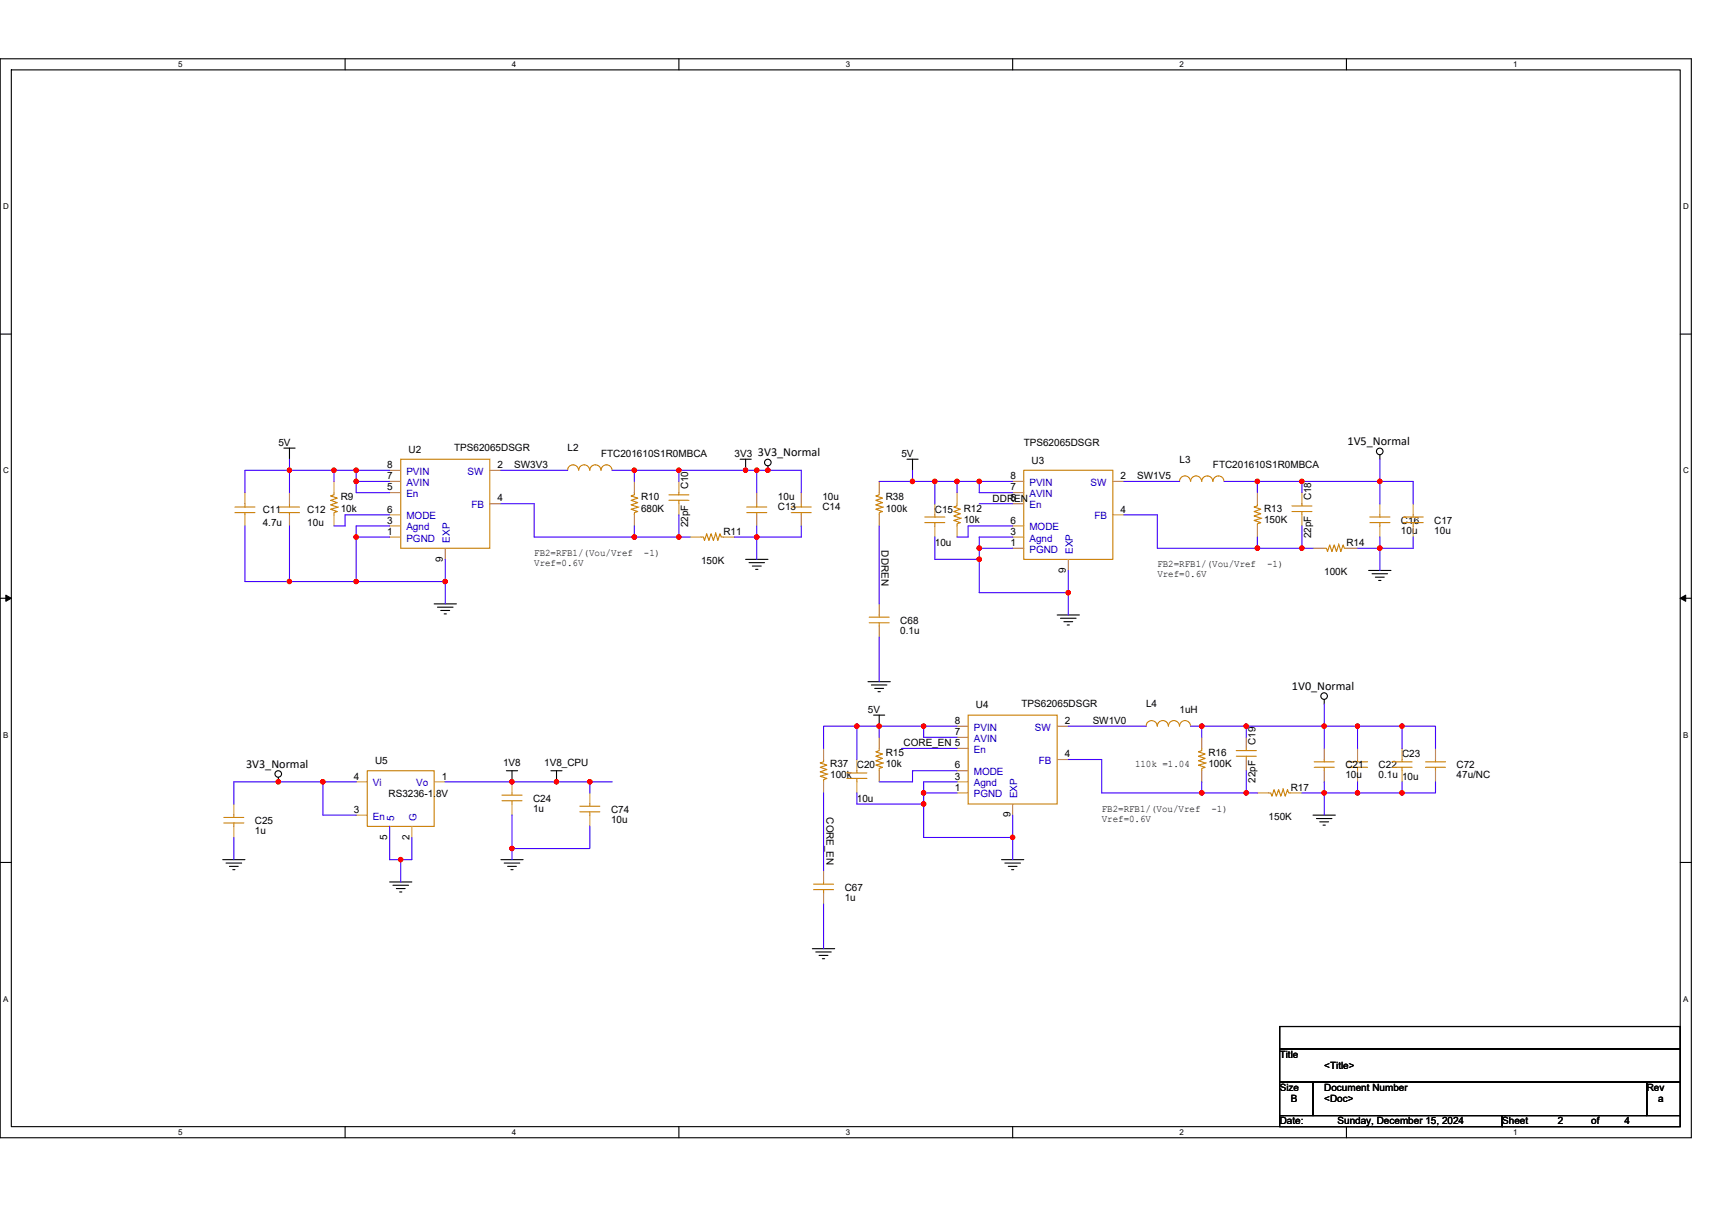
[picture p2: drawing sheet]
<svg xmlns="http://www.w3.org/2000/svg" width="297mm" height="210mm" viewBox="0 0 297 210" stroke-linecap="round" stroke-linejoin="round" font-family="sans-serif">
<path d="M0 10.2h293.5v187.2h-293.5zM2 12.1h289.5v183.4h-289.5z" fill="none" stroke="#000" stroke-width=".19"/>
<g fill="#fff">
<path d="M30.9 10.4h.8v1.6h-.8z"/>
<path d="M30.9 195.7h.8v1.6h-.8z"/>
</g>
<path d="M59.9 10.2v1.9M59.9 195.5v1.9" fill="none" stroke="#000" stroke-width=".19"/>
<g fill="#fff">
<path d="M88.8 10.4h.8v1.6h-.8z"/>
<path d="M88.8 195.7h.8v1.6h-.8z"/>
</g>
<path d="M117.8 10.2v1.9M117.8 195.5v1.9" fill="none" stroke="#000" stroke-width=".19"/>
<g fill="#fff">
<path d="M146.7 10.4h.8v1.6h-.8z"/>
<path d="M146.7 195.7h.8v1.6h-.8z"/>
</g>
<path d="M175.7 10.2v1.9M175.7 195.5v1.9" fill="none" stroke="#000" stroke-width=".19"/>
<g fill="#fff">
<path d="M204.7 10.4h.7v1.6h-.7z"/>
<path d="M204.7 195.7h.7v1.6h-.7z"/>
</g>
<path d="M233.6 10.2v1.9M233.6 195.5v1.9" fill="none" stroke="#000" stroke-width=".19"/>
<g fill="#fff">
<path d="M262.6 10.4h.7v1.6h-.7z"/>
<path d="M262.6 195.7h.7v1.6h-.7z"/>
<path d="M.5 35.1h1v1.5h-1z"/>
<path d="M292 35.1h1v1.5h-1z"/>
<path d="M.5 80.9h1v1.5h-1z"/>
<path d="M292 80.9h1v1.5h-1z"/>
</g>
<path d="M0 58h2M291.5 58h2" fill="none" stroke="#000" stroke-width=".19"/>
<g fill="#fff">
<path d="M.5 126.7h.9v1.6h-.9z"/>
<path d="M292 126.7h.9v1.6h-.9z"/>
</g>
<path d="M0 103.8h2M291.5 103.8h2" fill="none" stroke="#000" stroke-width=".19"/>
<path d="M1 103.3l1 .5-1 .6zM291.5 103.8l1-.5v1.1z" fill="#000" stroke="#000" stroke-width=".17"/>
<g fill="#fff">
<path d="M.5 172.6h.9v1.5h-.9z"/>
<path d="M292 172.6h.9v1.5h-.9z"/>
</g>
<g fill="none" stroke="#000" stroke-width=".19">
<path d="M49.3 77.8h1.9M50.2 77.8v1.9M128.4 79.7h1.9M129.4 79.7v1.9M157.4 79.7h1.9M158.3 79.7v1.9M239.4 78.9v.8M129.4 97.1h3.8M130 97.6h2.6M130.5 98.2h1.6M131.1 98.8h.4M133.2 80.9v.7"/>
<path d="M237.5 99h3.8M238.1 99.6h2.6M75.3 104.8h3.9M75.9 105.4h2.7M76.5 105.9h1.5M77.1 106.5h.3M150.6 118.3h3.9M151.2 118.9h2.7M151.8 119.5h1.5M183.4 106.7h3.9M184 107.3h2.7M184.6 107.9h1.5"/>
<path d="M185.2 108.5h.3M238.6 100.2h1.6M239.2 100.7h.4M48.3 134.9v.8M87.9 133.8h1.9M88.8 133.8v1.9M95.6 133.8h1.9M96.6 133.8v1.9M151.6 124.1h1.9M152.3 120h.4M152.5 124.1v1.9M229.8 121.4v.8"/>
<path d="M0 149.7h2M38.6 149.2h3.9M39.2 149.8h2.7M39.8 150.3h1.5M40.4 150.9h.4M67.6 153.1h3.9M68.2 153.6h2.7M68.8 154.2h1.5M69.3 154.8h.4M86.9 149.2h3.9M87.5 149.8h2.7M88.1 150.3h1.5"/>
<path d="M88.6 150.9h.4M173.8 149.2h3.8M174.3 149.8h2.8M174.9 150.3h1.6M175.5 150.9h.4M227.8 141.5h3.9M228.4 142h2.7M229 142.6h1.5M229.5 143.2h.5M291.5 149.7h2M140.9 164.6h3.9M141.5 165.2h2.7"/>
<path d="M142.1 165.8h1.6M142.7 166.4h.4M222 178.1h69.5v3.9h-69.5zM222 182h69.5v5.8h-69.5zM222 187.8h5.8v5.8h-5.8zM222 193.6h38.6v1.9h-38.6zM227.8 187.8h57.9v5.8h-57.9zM260.6 193.6h30.9v1.9h-30.9zM285.7 187.8h5.8v5.8h-5.8z"/>
<circle cx="239.4" cy="78.3" r=".57"/>
<circle cx="133.2" cy="80.3" r=".57"/>
<circle cx="48.3" cy="134.3" r=".57"/>
<circle cx="229.7" cy="120.8" r=".57"/>
</g>
<g fill="none" stroke="#cc8006" stroke-width=".19">
<path d="M69.5 79.7h15.5v15.4h-15.5zM40.8 88h3.4M40.8 89h3.4M42.5 89v.3M42.5 87.4v.6M48.5 88h3.5M48.5 89h3.5M50.2 89v.3M50.2 87.4v.6M58 85.5v.4l-.6 .2 1.1 .3-1.1 .4 1.1 .4-1.1 .4 1.1 .4M58.7 88l-1.3 .4 1.1 .4-.5 .2v.3M100.4 81.6a.95 .95 0 0 0-1-.9 .95 .95 0 0 0-.9 .9"/>
<path d="M106.2 81.6a.96 .96 0 0 0-1-.9 .96 .96 0 0 0-.9 .9 .97 .97 0 0 0-1-.9 .97 .97 0 0 0-1 .9 .95 .95 0 0 0-.9-.9 .95 .95 0 0 0-1 .9M110.1 85.5v.4l-.6 .2 1.2 .3-1.2 .4 1.2 .4-1.2 .4 1.2 .4M110.8 88l-1.3 .4 1.2 .4-.6 .2v.3M116.1 86.8h3.4M116.1 85.9h3.4M117.8 85.5v.4M117.8 86.8v.6M124.2 92.6l-.4 1.2-.4-1.2-.4 1.2-.4-1.2-.4 1.2-.2-.6h-.4M124.2 92.4l.3 1.4 .4-1.2 .2 .6h.4M129.6 88h3.4M129.6 89h3.4M131.3 89v.3"/>
<path d="M131.3 87.4v.6M137.3 88h3.5M137.3 89h3.5M139 89v.3M139 87.4v.6M152.5 85.5v.4l-.5 .2 1.1 .3-1.1 .4 1.1 .4-1.1 .4 1.1 .4M153.3 88l-1.3 .4 1.1 .4-.6 .2v.3M160.5 90.7h3.4M160.5 89.7h3.4M162.2 89.3v.4M162.2 90.7v.6M166 87.4v.4l-.5 .2 1.1 .4-1.1 .4 1.1 .4-1.1 .3 1.1 .4"/>
<path d="M166.8 89.9l-1.3 .4 1.1 .4-.6 .2v.4M177.6 81.6h15.5v15.5h-15.5zM206.6 83.5a.95 .95 0 0 0-1-.9 .95 .95 0 0 0-.9 .9M210.4 83.5a.97 .97 0 0 0-.9-.9 .97 .97 0 0 0-1 .9 .95 .95 0 0 0-1-.9 .95 .95 0 0 0-.9 .9M212.4 83.5a.95 .95 0 0 0-1-.9 .95 .95 0 0 0-.9 .9M218.2 87.4v.4l-.6 .2 1.2 .4-1.2 .4 1.2 .4-1.2 .3 1.2 .4M218.9 89.9l-1.3 .4 1.2 .4-.6 .2v.4M224.2 88.8h3.4M224.2 87.8h3.4M225.9 87.4v.4M225.9 88.8v.5M232.3 94.6l-.4 1.1-.4-1.1-.4 1.1-.4-1.1-.4 1.1-.2-.6h-.3"/>
<path d="M232.3 94.4l.3 1.3 .4-1.1 .2 .5h.4M237.7 90.7h3.4M237.7 89.7h3.4M239.4 89.3v.4M239.4 90.7v.6M243.5 90.7h3.4M243.5 89.7h3.4M245.2 89.3v.4M245.2 90.7v.6M150.8 108.1h3.5M150.8 107.1h3.5M152.5 106.7v.4"/>
<path d="M152.5 108.1v.5M63.7 133.8h11.6v9.6h-11.6zM87.1 139h3.5M87.1 138h3.5M88.8 137.6v.4M88.8 139v.5M100.6 139.9h3.5M102.3 139.5v.4M142.9 131.8v.4l-.6 .2 1.2 .4-1.2 .4 1.2 .3-1.2 .4 1.2 .4M143.7 134.3l-1.4 .4 1.2 .4-.6 .2v.4M146.9 135.1h3.5M146.9 134.1h3.5"/>
<path d="M148.7 133.8v.3M148.7 135.1v.6M152.5 129.9v.4l-.5 .2 1.1 .4-1.1 .3 1.1 .4-1.1 .4 1.1 .4M153.3 132.4l-1.3 .4 1.1 .4-.6 .2v.4M168 124.1h15.4v15.4h-15.4zM198.9 126a.96 .96 0 0 1 .9-.9 .96 .96 0 0 1 1 .9 .96 .96 0 0 1 .9-.9 .96 .96 0 0 1 1 .9M202.7 126a.95 .95 0 0 1 1-.9 .95 .95 0 0 1 .9 .9 .96 .96 0 0 1 1-.9 .96 .96 0 0 1 1 .9M208.5 129.9v.4l-.6 .2 1.2 .4-1.2 .3 1.2 .4-1.2 .4 1.2 .4M209.3 132.4l-1.4 .4 1.2 .4-.6 .2v.4M214.5 131.2h3.5M214.5 130.3h3.5M216.2 129.9v.4"/>
<path d="M216.2 131.2v.6M222.6 137l-.4 1.2-.4-1.2-.4 1.2-.3-1.2-.4 1.2-.2-.6h-.4M222.6 136.8l.4 1.4 .4-1.2 .2 .6h.4M228 133.2h3.5M228 132.2h3.5M229.8 131.8v.4M229.8 133.2v.6M233.8 133.2h3.5M233.8 132.2h3.5M235.5 131.8v.4M235.5 133.2v.6M241.5 133.2h3.5"/>
<path d="M241.5 132.2h3.5M243.3 131.8v.4M243.3 133.2v.6M247.3 133.2h3.5M247.3 132.2h3.5M249.1 131.8v.4M249.1 133.2v.6M38.8 142.8h3.5M38.8 141.9h3.5M40.6 141.5v.4M40.6 142.8v.6M100.6 140.9h3.5"/>
<path d="M102.3 140.9v.6M141.2 154.4h3.4M141.2 153.4h3.4M142.9 153.1v.3M142.9 154.4v.6"/>
</g>
<g fill="none" stroke="#a84" stroke-width=".19">
<path d="M42.5 89.3v2M42.5 85.5v1.9M50.2 89.3v2M50.2 85.5v1.9M58 83.5v2M58 89.3v2M67.6 91.3h1.9M67.6 85.5h1.9M67.6 81.6h1.9M67.6 93.2h1.9M67.6 83.5h1.9M67.6 89.3h1.9"/>
<path d="M77.3 95.1v2M85 87.4h1.9M85 81.6h1.9M98.5 81.6h.1M106.2 81.6h.1M110.1 83.5v2M110.1 89.3v2M117.8 83.5v2M117.8 87.4v1.9M119.7 93.2h1.9M125.5 93.2h1.9M131.3 89.3v2"/>
<path d="M131.3 85.5v1.9M139 89.3v2M139 85.5v1.9M152.5 83.5v2M152.5 89.3v2M162.2 87.4v1.9M162.2 91.3v1.9M166 85.5v1.9M166 91.3v1.9M175.7 93.2h1.9M175.7 87.4h1.9M175.7 83.5h1.9"/>
<path d="M175.7 95.1h1.9M175.7 85.5h1.9M175.7 91.3h1.9M185.4 97.1v1.9M193.1 89.3h1.9M193.1 83.5h1.9M204.7 83.5h.1M212.4 83.5h.1M218.2 85.5v1.9M218.2 91.3v1.9M225.9 85.5v1.9M225.9 89.3v2"/>
<path d="M227.8 95.1h2M233.6 95.1h1.9M239.4 87.4v1.9M239.4 91.3v1.9M245.2 87.4v1.9M245.2 91.3v1.9M152.5 104.8v1.9M152.5 108.6v2M40.6 139.5v2M61.8 135.7h1.9M75.3 135.7h2M88.8 135.7v1.9"/>
<path d="M88.8 139.5v2M102.3 137.6v1.9M142.9 129.9v1.9M142.9 135.7v1.9M148.7 131.8v2M148.7 135.7v1.9M152.5 128v1.9M152.5 133.8v1.9M166 135.7h2M166 129.9h2M166 126h2M166 137.6h2"/>
<path d="M166 128h2M166 133.8h2M175.7 139.5v2M183.4 131.8h2M183.4 126h2M198.9 126h.1M206.6 126h.1M208.5 128v1.9M208.5 133.8v1.9M216.2 128v1.9M216.2 131.8v2M218.2 137.6h1.9"/>
<path d="M224 137.6h1.9M229.8 129.9v1.9M229.8 133.8v1.9M235.5 129.9v1.9M235.5 133.8v1.9M243.3 129.9v1.9M243.3 133.8v1.9M249.1 129.9v1.9M249.1 133.8v1.9M40.6 143.4v1.9M61.8 141.5h1.9M67.6 143.4h.1"/>
<path d="M71.5 143.4v1.9M102.3 141.5v1.9M142.9 151.1v2M142.9 155v1.9"/>
</g>
<g fill="none" stroke="#4200ff" stroke-width=".19">
<path d="M50.2 79.7v1.9M239.4 79.7v3.8M42.5 91.3v9.6h7.7M50.2 81.6h7.8M50.2 81.6h-7.7v3.9M50.2 81.6v3.9M50.2 91.3v9.6M58 81.6h3.8M58 81.6v1.9M61.8 93.2h5.8M61.8 81.6v1.9M61.8 83.5v2h5.8"/>
<path d="M61.8 93.2v7.7M61.8 81.6h5.8M61.8 83.5h5.8M67.6 89.3h-7.7v2h-1.9M67.6 91.3h-5.8v1.9M77.3 97.1v3.8M86.9 87.4h5.8v5.8h17.4M86.9 81.6h11.6M106.2 81.6h3.9M110.1 81.6h7.7M110.1 93.2h7.7M110.1 81.6v1.9"/>
<path d="M110.1 91.3v1.9M117.8 81.6v1.9M117.8 89.3v3.9M117.8 81.6h13.5M117.8 93.2h1.9M127.4 93.2h3.9M131.3 81.6v3.9M131.3 81.6h7.7v3.9M131.3 91.3v1.9M131.3 93.2v3.9M139 91.3v1.9h-7.7M152.5 91.3v13.5"/>
<path d="M152.5 83.5h5.8M158.3 83.5h3.9M158.3 81.6v1.9M162.2 83.5v3.9M162.2 93.2v3.9h7.7M162.2 83.5h3.8M166 83.5v2M166 83.5h3.9M169.9 87.4h5.8M169.9 83.5v2h5.8M169.9 97.1v5.7h15.5M169.9 83.5h5.8"/>
<path d="M169.9 95.1v2M169.9 95.1h5.8M175.7 91.3h-7.7v1.9h-2M175.7 93.2h-5.8v1.9M185.4 99v3.8M195 83.5h9.7M195 89.3h5.8v5.8h17.4M212.4 83.5h5.8M218.2 83.5v2M218.2 93.2v1.9M218.2 83.5h7.7M218.2 95.1h7.7"/>
<path d="M225.9 83.5v2M225.9 83.5h13.5M225.9 91.3v3.8M225.9 95.1h1.9M235.5 95.1h3.9M239.4 83.5v3.9M239.4 83.5h5.8v3.9M239.4 93.2v1.9M239.4 95.1v3.9M245.2 93.2v1.9h-5.8M50.2 100.9h11.6M61.8 100.9h15.5"/>
<path d="M77.3 100.9v3.9M152.5 110.6v7.7M185.4 102.8v3.9M56 135.7h-15.4v3.8M56 135.7v5.8h5.8M56 135.7h5.8M77.3 135.7h25M106.2 135.7h-3.9v1.9M142.9 137.6v13.5M148.7 126h-5.8v3.9M148.7 126h3.8M148.7 126v5.8"/>
<path d="M148.7 137.6v1.9h11.5M152.5 126v2M152.5 126h7.7M156.4 129.9h9.6M160.2 126v2h5.8M160.2 126h5.8M160.2 137.6v1.9M160.2 139.5v5.8h15.5M160.2 137.6h5.8M166 133.8h-7.7v1.9h-5.8M166 135.7h-5.8v1.9M185.4 131.8h5.8v5.8h17.3"/>
<path d="M185.4 126h13.5M206.6 126h1.9M208.5 126h7.7M208.5 137.6h7.7M208.5 126v2M208.5 135.7v1.9M216.2 126v2M216.2 133.8v3.8M216.2 137.6h2M225.9 137.6h3.9M229.8 122.2v3.8h-13.6M229.8 135.7v1.9"/>
<path d="M229.8 137.6h5.7M229.8 137.6v3.9M235.5 126h-5.7v3.9M235.5 126v3.9M235.5 126h7.8v3.9M235.5 135.7v1.9M235.5 137.6h7.8M243.3 126h5.8v3.9M243.3 135.7v1.9M249.1 135.7v1.9h-5.8M40.6 145.3v3.9M67.6 143.4v5.8h1.9"/>
<path d="M69.5 149.2v3.9M71.5 145.3v3.9h-2M88.8 141.5v5.8M88.8 147.3v1.9M102.3 143.4v3.9h-13.5M142.9 156.9v7.7M175.7 141.5v3.8M175.7 145.3v3.9"/>
</g>
<g fill="#f00" stroke="#f00" stroke-width=".19">
<circle cx="48.3" cy="135.7" r=".38"/>
<circle cx="56" cy="135.7" r=".38"/>
<circle cx="96.5" cy="135.7" r=".38"/>
<circle cx="88.8" cy="135.7" r=".38"/>
<circle cx="69.5" cy="149.2" r=".38"/>
<circle cx="239.4" cy="83.5" r=".38"/>
<circle cx="50.2" cy="81.6" r=".38"/>
<circle cx="57.9" cy="81.6" r=".38"/>
<circle cx="61.8" cy="83.5" r=".38"/>
<circle cx="61.8" cy="81.6" r=".38"/>
<circle cx="117.8" cy="81.6" r=".38"/>
<circle cx="110" cy="81.6" r=".38"/>
<circle cx="129.4" cy="81.6" r=".38"/>
<circle cx="131.3" cy="81.6" r=".38"/>
<circle cx="133.2" cy="81.6" r=".38"/>
<circle cx="158.3" cy="83.5" r=".38"/>
<circle cx="162.2" cy="83.5" r=".38"/>
<circle cx="169.9" cy="83.5" r=".38"/>
<circle cx="166" cy="83.5" r=".38"/>
<circle cx="225.9" cy="83.5" r=".38"/>
<circle cx="218.2" cy="83.5" r=".38"/>
<circle cx="131.3" cy="93.2" r=".38"/>
<circle cx="61.8" cy="93.2" r=".38"/>
<circle cx="117.8" cy="93.2" r=".38"/>
<circle cx="110" cy="93.2" r=".38"/>
<circle cx="169.9" cy="95.1" r=".38"/>
<circle cx="225.9" cy="95.1" r=".38"/>
<circle cx="218.2" cy="95.1" r=".38"/>
<circle cx="239.4" cy="95.1" r=".38"/>
<circle cx="169.9" cy="97.1" r=".38"/>
<circle cx="50.2" cy="100.9" r=".38"/>
<circle cx="77.2" cy="100.9" r=".38"/>
<circle cx="61.8" cy="100.9" r=".38"/>
<circle cx="185.3" cy="102.8" r=".38"/>
<circle cx="160.3" cy="126" r=".38"/>
<circle cx="152.5" cy="126" r=".38"/>
<circle cx="208.5" cy="126" r=".38"/>
<circle cx="229.7" cy="126" r=".38"/>
<circle cx="216.2" cy="126" r=".38"/>
<circle cx="235.5" cy="126" r=".38"/>
<circle cx="243.3" cy="126" r=".38"/>
<circle cx="160.3" cy="137.6" r=".38"/>
<circle cx="208.5" cy="137.6" r=".38"/>
<circle cx="216.2" cy="137.6" r=".38"/>
<circle cx="229.7" cy="137.6" r=".38"/>
<circle cx="235.5" cy="137.6" r=".38"/>
<circle cx="160.3" cy="139.5" r=".38"/>
<circle cx="175.7" cy="145.3" r=".38"/>
<circle cx="148.7" cy="126" r=".38"/>
<circle cx="243.3" cy="137.6" r=".38"/>
<circle cx="102.3" cy="135.7" r=".38"/>
<circle cx="88.8" cy="147.2" r=".38"/>
</g>
<g font-size="2.1">
<text x="233.8" y="77.3">1V5_Normal</text>
<text x="131.5" y="79.2">3V3_Normal</text>
<text x="224.2" y="119.7">1V0_Normal</text>
<text x="42.7" y="133.2">3V3_Normal</text>
</g>
<g font-size="1.7">
<text x="48.3" y="77.4">5V</text>
<text x="177.6" y="77.4">TPS62065DSGR</text>
<text x="67.2" y="81.2">8</text>
<text x="67.2" y="83.1">7</text>
<text x="70.9" y="78.5">U2</text>
<text x="78.8" y="78.3">TPS62065DSGR</text>
<text x="86.3" y="81.2">2</text>
<text x="89.2" y="81.2">SW3V3</text>
<text x="98.5" y="78.3">L2</text>
<text x="104.3" y="79.3">FTC201610S1R0MBCA</text>
<text x="127.4" y="79.3">3V3</text>
<text x="156.4" y="79.3">5V</text>
<text x="175.3" y="83.1">8</text>
<text x="179" y="80.5">U3</text>
<text x="194.4" y="83.1">2</text>
<text x="197.3" y="83.2">SW1V5</text>
<text x="204.7" y="80.3">L3</text>
<text x="210.5" y="81.2">FTC201610S1R0MBCA</text>
<text x="45.6" y="89">C11</text>
<text x="53.3" y="89">C12</text>
<text x="59.1" y="86.8">R9</text>
<text x="59.1" y="88.8">10k</text>
<text x="67.2" y="85.1">5</text>
<text x="67.2" y="88.9">6</text>
<text x="86.3" y="87">4</text>
<text x="111.2" y="86.8">R10</text>
<text x="111.2" y="88.8">680K</text>
<text x="119.4" y="84.9" transform="rotate(-90 119.4 84.9)">C10</text>
<text x="135" y="88.6">C13</text>
<text x="135" y="86.8">10u</text>
<text x="142.7" y="88.6">C14</text>
<text x="142.7" y="86.8">10u</text>
<text x="153.7" y="86.8">R38</text>
<text x="153.7" y="88.8">100k</text>
<text x="162.2" y="89">C15</text>
<text x="167.2" y="88.8">R12</text>
<text x="172.2" y="87">DDREN</text>
<text x="175.3" y="87">5</text>
<text x="175.3" y="85.1">7</text>
<text x="194.4" y="88.9">4</text>
<text x="219.3" y="88.8">R13</text>
<text x="227.5" y="86.8" transform="rotate(-90 227.5 86.8)">C18</text>
<text x="45.6" y="91.3">4.7u</text>
<text x="53.3" y="91.3">10u</text>
<text x="67.2" y="90.9">3</text>
<text x="67.2" y="92.8">1</text>
<text x="119.4" y="91.5" transform="rotate(-90 119.4 91.5)">22pF</text>
<text x="125.5" y="92.8">R11</text>
<text x="152.9" y="95.5" transform="rotate(90 152.9 95.5)">DDREN</text>
<text x="162.2" y="94.7">10u</text>
<text x="167.2" y="90.7">10k</text>
<text x="175.3" y="92.8">3</text>
<text x="175.3" y="94.7">1</text>
<text x="175.3" y="90.9">6</text>
<text x="219.3" y="90.7">150K</text>
<text x="227.5" y="93.4" transform="rotate(-90 227.5 93.4)">22pF</text>
<text x="233.6" y="94.7">R14</text>
<text x="243.1" y="90.9">C16</text>
<text x="243.1" y="92.6">10u</text>
<text x="248.9" y="90.9">C17</text>
<text x="248.9" y="92.6">10u</text>
<text x="76.9" y="97.5" transform="rotate(-90 76.9 97.5)">9</text>
<text x="92.7" y="96.5">FB2=RFB1/(Vou/Vref</text>
<text x="92.7" y="98.3">Vref=0.6V</text>
<text x="111.7" y="96.5">-1)</text>
<text x="121.6" y="97.8">150K</text>
<text x="185" y="99.4" transform="rotate(-90 185 99.4)">9</text>
<text x="200.8" y="98.4">FB2=RFB1/(Vou/Vref</text>
<text x="200.8" y="100.2">Vref=0.6V</text>
<text x="219.8" y="98.4">-1)</text>
<text x="229.8" y="99.8">100K</text>
<text x="156.2" y="108.3">C68</text>
<text x="156.2" y="110">0.1u</text>
<text x="150.6" y="123.7">5V</text>
<text x="165.6" y="125.6">8</text>
<text x="169.3" y="122.9">U4</text>
<text x="177.2" y="122.7">TPS62065DSGR</text>
<text x="184.8" y="125.6">2</text>
<text x="189.6" y="125.6">SW1V0</text>
<text x="198.9" y="122.7">L4</text>
<text x="204.7" y="123.7">1uH</text>
<text x="153.7" y="131.2">R15</text>
<text x="156.8" y="129.4">CORE_EN 5</text>
<text x="165.6" y="127.6">7</text>
<text x="184.8" y="131.4">4</text>
<text x="209.7" y="131.2">R16</text>
<text x="217.8" y="129.3" transform="rotate(-90 217.8 129.3)">C19</text>
<text x="243.3" y="131.4">C23</text>
<text x="61.4" y="135.3">4</text>
<text x="65.1" y="132.6">U5</text>
<text x="76.7" y="135.3">1</text>
<text x="87.3" y="133">1V8</text>
<text x="94.4" y="133">1V8_CPU</text>
<text x="144" y="133.2">R37</text>
<text x="144" y="135.1">100k</text>
<text x="148.7" y="133.3">C20</text>
<text x="153.7" y="133.2">10k</text>
<text x="165.6" y="135.3">3</text>
<text x="165.6" y="137.2">1</text>
<text x="165.6" y="133.4">6</text>
<text x="196.9" y="133.2">110k =1.04</text>
<text x="209.7" y="133.2">100K</text>
<text x="217.8" y="135.9" transform="rotate(-90 217.8 135.9)">22pF</text>
<text x="224" y="137.2">R17</text>
<text x="233.4" y="133.3">C21</text>
<text x="233.4" y="135.1">10u</text>
<text x="239.2" y="133.3">C22</text>
<text x="239.2" y="135.1">0.1u 10u</text>
<text x="252.7" y="133.3">C72</text>
<text x="252.7" y="135.1">47u/NC</text>
<text x="44.2" y="143">C25</text>
<text x="61.4" y="141.1">3</text>
<text x="67.4" y="138.4">RS3236-1.8V</text>
<text x="92.5" y="139.1">C24</text>
<text x="92.5" y="140.9">1u</text>
<text x="106" y="141.1">C74</text>
<text x="106" y="142.8">10u</text>
<text x="143.4" y="141.8" transform="rotate(90 143.4 141.8)">CORE_EN</text>
<text x="148.7" y="139.1">10u</text>
<text x="175.3" y="141.8" transform="rotate(-90 175.3 141.8)">9</text>
<text x="191.2" y="140.9">FB2=RFB1/(Vou/Vref</text>
<text x="191.2" y="142.6">Vref=0.6V</text>
<text x="210.2" y="140.9">-1)</text>
<text x="220.1" y="142.2">150K</text>
<text x="44.2" y="144.7">1u</text>
<text x="67.2" y="145.7" transform="rotate(-90 67.2 145.7)">5</text>
<text x="71.1" y="145.7" transform="rotate(-90 71.1 145.7)">2</text>
<text x="146.6" y="154.6">C67</text>
<text x="146.6" y="156.3">1u</text>
<text x="222" y="183.6">Title</text>
<text x="229.8" y="185.5">&lt;Title&gt;</text>
<text x="222" y="189.3">Size</text>
<text x="224" y="191.3">B</text>
<text x="229.8" y="189.3">Document Number</text>
<text x="229.8" y="191.3">&lt;Doc&gt;</text>
<text x="285.7" y="189.3">Rev</text>
<text x="287.7" y="191.3">a</text>
<text x="222" y="195.1">Date:</text>
<text x="232.1" y="195.1">Sunday, December 15, 2024</text>
<text x="260.6" y="195.1">Sheet</text>
<text x="270.3" y="195.1">2</text>
<text x="276.1" y="195.1">of</text>
<text x="281.9" y="195.1">4</text>
</g>
<g font-size="1.7" fill="#00c">
<text x="70.5" y="82.4">PVIN</text>
<text x="81.1" y="82.4">SW</text>
<text x="70.5" y="86.3">En</text>
<text x="70.5" y="84.3">AVIN</text>
<text x="81.8" y="88.2">FB</text>
<text x="178.6" y="88.2">En</text>
<text x="178.6" y="84.3">PVIN</text>
<text x="178.6" y="86.3">AVIN</text>
<text x="189.2" y="84.3">SW</text>
<text x="70.5" y="92.1">Agnd</text>
<text x="70.5" y="94">PGND</text>
<text x="70.5" y="90.1">MODE</text>
<text x="78.1" y="94.2" transform="rotate(-90 78.1 94.2)">EXP</text>
<text x="178.6" y="94">Agnd</text>
<text x="178.6" y="95.9">PGND</text>
<text x="178.6" y="92.1">MODE</text>
<text x="189.9" y="90.1">FB</text>
<text x="186.2" y="96.1" transform="rotate(-90 186.2 96.1)">EXP</text>
<text x="168.9" y="130.7">En</text>
<text x="168.9" y="126.8">PVIN</text>
<text x="168.9" y="128.7">AVIN</text>
<text x="179.6" y="126.8">SW</text>
<text x="64.7" y="136.5">Vi</text>
<text x="72.2" y="136.5">Vo</text>
<text x="168.9" y="136.5">Agnd</text>
<text x="168.9" y="134.5">MODE</text>
<text x="180.2" y="132.6">FB</text>
<text x="64.7" y="142.2">En</text>
<text x="68.4" y="142.4" transform="rotate(-90 68.4 142.4)">5</text>
<text x="72.3" y="142.4" transform="rotate(-90 72.3 142.4)">G</text>
<text x="168.9" y="138.4">PGND</text>
<text x="176.5" y="138.6" transform="rotate(-90 176.5 138.6)">EXP</text>
</g>
<g font-size="1.4">
<text x="30.9" y="11.7">5</text>
<text x="88.8" y="11.7">4</text>
<text x="146.7" y="11.7">3</text>
<text x="204.7" y="11.7">2</text>
<text x="262.6" y="11.7">1</text>
<text x=".5" y="36.3">D</text>
<text x="292" y="36.3">D</text>
<text x=".5" y="82.1">C</text>
<text x="292" y="82.1">C</text>
<text x=".5" y="128">B</text>
<text x="292" y="128">B</text>
<text x=".5" y="173.8">A</text>
<text x="292" y="173.8">A</text>
<text x="30.9" y="197">5</text>
<text x="88.8" y="197">4</text>
<text x="146.7" y="197">3</text>
<text x="204.7" y="197">2</text>
<text x="262.6" y="197">1</text>
</g>
</svg>
